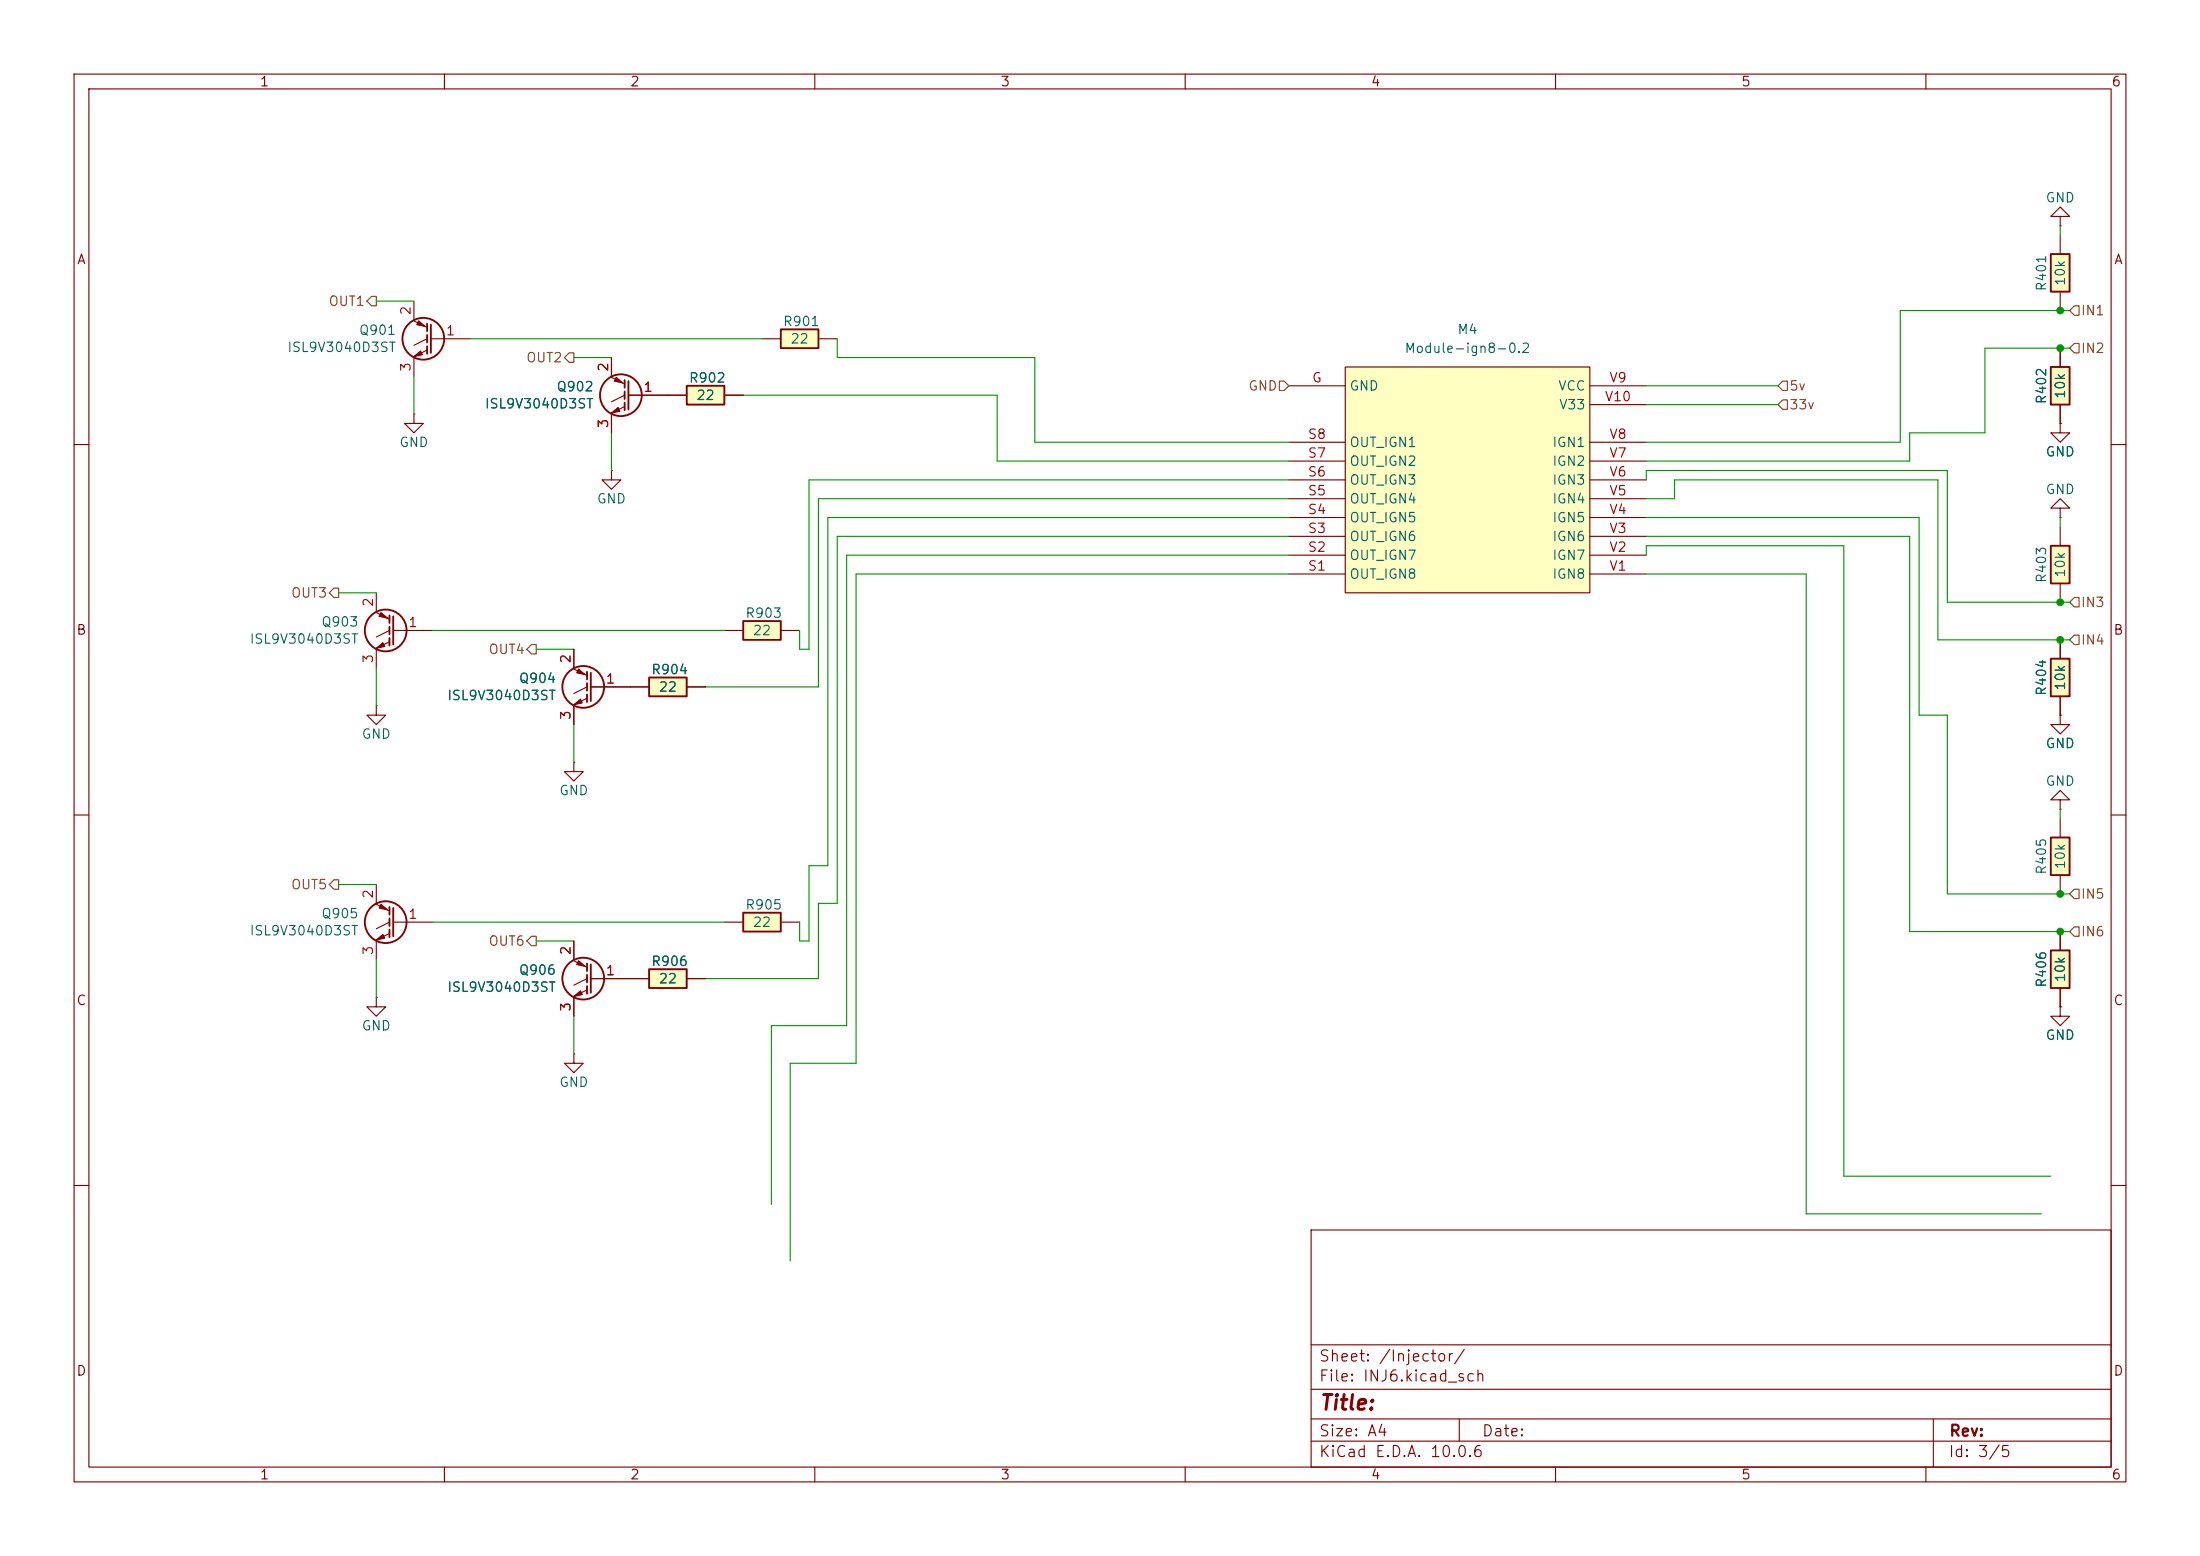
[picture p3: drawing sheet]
<svg xmlns="http://www.w3.org/2000/svg" width="297mm" height="210mm" viewBox="0 0 297 210" stroke-linecap="round" stroke-linejoin="round" font-family="sans-serif">
<g fill="none" stroke="#840000" stroke-width=".15">
<path d="M10 10h277v190h-277zM12 12h273v186h-273zM60 10v2M110 10v2M160 10v2M210 10v2M260 10v2M278.1 29.2h-1.2l1.2-1.3 1.3 1.3h-1.3v1.3M278.1 30.5h.1M10 60h2M285 60h2M50.8 95.3v1.2h1.3l-1.3 1.3-1.3-1.3h1.3"/>
<path d="M50.8 95.3h.1M50.8 82.7l1.8 .9M50.8 80v2.6M50.8 87.6v2.6M52.6 85.1l-1.8 .9M52.6 86.6l-1.8 .9M53.1 85.1h5.3M10 110h2M50.8 119.4v2.5M285 110h2M50.8 134.6v1.3h1.3l-1.3 1.3-1.3-1.3h1.3M50.8 134.6h.1"/>
<path d="M50.8 127v2.5M50.8 122l1.8 .9M52.6 124.5l-1.8 .8M52.6 126l-1.8 .9M53.1 124.5h5.3M77.5 129.7l1.7 .9M77.5 127v2.5M77.5 134.6v2.6M79.2 132.1l-1.7 .9M79.2 133.6l-1.7 .9M79.8 132.1h5.3M10 160h2"/>
<path d="M177 166h108v32h-108zM285 160h2M60 198v2M110 198v2M160 198v2M177 194.5h108M177 191.5h108M177 187.5h108M177 181.5h108M197 191.5v3M210 198v2M260 198v2"/>
<path d="M261 191.5v6.5"/>
</g>
<g fill="none" stroke="#840000" stroke-width=".25">
<path d="M52.6 83.1v1M52.6 84.6v1M52.6 86.1v1M53.1 83.2v3.8M52.6 122.4v1M52.6 124v1M52.6 125.5v1M53.1 122.6v3.8M79.2 130v1.1M79.2 131.6v1M79.2 133.1v1M79.8 130.2v3.8"/>
<circle cx="52.1" cy="85.1" r="2.82"/>
<circle cx="52.1" cy="124.5" r="2.82"/>
<circle cx="78.7" cy="132.1" r="2.82"/>
</g>
<g fill="#840000" stroke="#840000" stroke-width=".15">
<path d="M77.5 134.5l.9-.8 .2 .5z"/>
<path d="M78.1 129.7l.9 .7-1.1-.2z"/>
<path d="M50.8 87.5l.9-.8 .2 .5z"/>
<path d="M51.4 82.7l.9 .7-1.1-.2z"/>
<path d="M50.8 126.9l.9-.8 .2 .5z"/>
<path d="M51.4 122l.9 .8-1.1-.2z"/>
</g>
<path d="M181.6 49.5h33v30.5h-33z" fill="#ffffc2"/>
<g fill="none" stroke="#840000" stroke-width=".15">
<path d="M174 52.1h7.6M174 59.7h7.6M181.6 49.5h33v30.5h-33zM214.6 52.1h7.6M214.6 59.7h7.6M214.6 54.6h7.6M174 77.5h7.6M174 74.9h7.6M174 72.4h7.6M174 69.9h7.6M174 67.3h7.6M174 64.8h7.6"/>
<path d="M174 62.2h7.6M214.6 77.5h7.6M214.6 74.9h7.6M214.6 72.4h7.6M214.6 69.9h7.6M214.6 67.3h7.6M214.6 64.8h7.6M214.6 62.2h7.6"/>
</g>
<path d="M276.9 49.5h2.5v5.1h-2.5z" fill="#ffffc2"/>
<path d="M276.9 49.5h2.5v5.1h-2.5z" fill="none" stroke="#840000" stroke-width=".25"/>
<path d="M278.1 57.2v1.2h1.3l-1.3 1.3-1.2-1.3h1.2M278.1 57.2h.1M278.1 47v2.5M278.1 54.6v2.6" fill="none" stroke="#840000" stroke-width=".15"/>
<path d="M105.4 44.5h5.1v2.5h-5.1z" fill="#ffffc2"/>
<path d="M105.4 44.5h5.1v2.5h-5.1z" fill="none" stroke="#840000" stroke-width=".25"/>
<path d="M102.9 45.7h2.5M110.5 45.7h2.5" fill="none" stroke="#840000" stroke-width=".15"/>
<path d="M276.9 34.3h2.5v5.1h-2.5z" fill="#ffffc2"/>
<path d="M276.9 34.3h2.5v5.1h-2.5z" fill="none" stroke="#840000" stroke-width=".25"/>
<path d="M278.1 31.8v2.5M278.1 39.4v2.5M77.5 102.9v1.2h1.2l-1.2 1.3-1.3-1.3h1.3M77.5 102.9h.1" fill="none" stroke="#840000" stroke-width=".15"/>
<path d="M100.3 83.8h5.1v2.6h-5.1z" fill="#ffffc2"/>
<path d="M100.3 83.8h5.1v2.6h-5.1z" fill="none" stroke="#840000" stroke-width=".25"/>
<path d="M278.1 68.6h-1.2l1.2-1.3 1.3 1.3h-1.3v1.3M278.1 69.9h.1M97.8 85.1h2.5M105.4 85.1h2.5" fill="none" stroke="#840000" stroke-width=".15"/>
<path d="M276.9 73.7h2.5v5h-2.5z" fill="#ffffc2"/>
<path d="M276.9 73.7h2.5v5h-2.5z" fill="none" stroke="#840000" stroke-width=".25"/>
<path d="M278.1 71.1v2.6M278.1 78.7v2.6M278.1 135.9v1.3h1.3l-1.3 1.2-1.2-1.2h1.2M278.1 135.9h.1" fill="none" stroke="#840000" stroke-width=".15"/>
<path d="M276.9 113h2.5v5.1h-2.5z" fill="#ffffc2"/>
<path d="M276.9 113h2.5v5.1h-2.5z" fill="none" stroke="#840000" stroke-width=".25"/>
<path d="M278.1 96.5v1.3h1.3l-1.3 1.3-1.2-1.3h1.2M278.1 96.5h.1M278.1 110.5v2.5M278.1 118.1v2.6" fill="none" stroke="#840000" stroke-width=".15"/>
<path d="M276.9 88.9h2.5v5.1h-2.5z" fill="#ffffc2"/>
<path d="M276.9 88.9h2.5v5.1h-2.5z" fill="none" stroke="#840000" stroke-width=".25"/>
<path d="M278.1 86.4v2.5M278.1 94v2.5M278.1 108h-1.2l1.2-1.3 1.3 1.3h-1.3v1.2M278.1 109.2h.1" fill="none" stroke="#840000" stroke-width=".15"/>
<path d="M276.9 128.3h2.5v5.1h-2.5z" fill="#ffffc2"/>
<path d="M276.9 128.3h2.5v5.1h-2.5z" fill="none" stroke="#840000" stroke-width=".25"/>
<path d="M278.1 125.7v2.6M278.1 133.4v2.5" fill="none" stroke="#840000" stroke-width=".15"/>
<path d="M100.3 123.2h5.1v2.5h-5.1z" fill="#ffffc2"/>
<g fill="none" stroke="#840000" stroke-width=".25">
<path d="M57.7 43.7v1M57.7 45.2v1M57.7 46.7v1.1M58.2 43.8v3.8M100.3 123.2h5.1v2.5h-5.1z"/>
<circle cx="57.1" cy="45.7" r="2.82"/>
</g>
<path d="M55.9 43.3l1.8 .9M55.9 40.6v2.6M55.9 48.3v2.5M57.7 45.7l-1.8 .9M57.7 47.2l-1.8 .9M58.2 45.7h5.3M82.5 63.5v1.3h1.3l-1.3 1.2-1.2-1.2h1.2M82.5 63.5h.1M97.8 124.5h2.5M105.4 124.5h2.5" fill="none" stroke="#840000" stroke-width=".15"/>
<g fill="#840000" stroke="#840000" stroke-width=".15">
<path d="M55.9 48.1l.9-.7 .2 .5z"/>
<path d="M56.5 43.3l.9 .8-1.1-.3z"/>
</g>
<path d="M92.7 52.1h5.1v2.5h-5.1z" fill="#ffffc2"/>
<g fill="none" stroke="#840000" stroke-width=".25">
<path d="M84.3 51.3v1M84.3 52.8v1M84.3 54.4v1M84.8 51.4v3.8M92.7 52.1h5.1v2.5h-5.1z"/>
<circle cx="83.8" cy="53.3" r="2.82"/>
</g>
<path d="M82.5 50.9l1.8 .9M82.5 48.3v2.5M82.5 55.9v2.5M84.3 53.3l-1.8 .9M84.3 54.9l-1.8 .9M84.8 53.3h7.9M97.8 53.3h2.5" fill="none" stroke="#840000" stroke-width=".15"/>
<g fill="#840000" stroke="#840000" stroke-width=".15">
<path d="M82.5 55.8l.9-.8 .3 .5z"/>
<path d="M83.2 50.9l.9 .8-1.2-.3z"/>
</g>
<path d="M87.6 91.4h5.1v2.6h-5.1z" fill="#ffffc2"/>
<g fill="none" stroke="#840000" stroke-width=".25">
<path d="M79.2 90.7v1M79.2 92.2v1M79.2 93.7v1M79.8 90.8v3.8M87.6 91.4h5.1v2.6h-5.1z"/>
<circle cx="78.7" cy="92.7" r="2.82"/>
</g>
<path d="M55.9 55.9v1.3h1.2l-1.2 1.2-1.3-1.2h1.3M55.9 55.9h.1M77.5 90.3l1.7 .9M77.5 87.6v2.6M77.5 95.3v2.5M79.2 92.7l-1.7 .9M79.2 94.2l-1.7 .9M79.8 92.7h7.8M92.7 92.7h2.5M77.5 142.2v1.3h1.2l-1.2 1.3-1.3-1.3h1.3M77.5 142.2h.1" fill="none" stroke="#840000" stroke-width=".15"/>
<g fill="#840000" stroke="#840000" stroke-width=".15">
<path d="M77.5 95.1l.9-.7 .2 .5z"/>
<path d="M78.1 90.3l.9 .8-1.1-.3z"/>
</g>
<path d="M87.6 130.8h5.1v2.6h-5.1z" fill="#ffffc2"/>
<path d="M87.6 130.8h5.1v2.6h-5.1z" fill="none" stroke="#840000" stroke-width=".25"/>
<g fill="none" stroke="#840000" stroke-width=".15">
<path d="M82.5 48.3v2.5M82.5 55.9v2.5M84.8 53.3h7.9M97.8 53.3h2.5M278.1 57.2h.1M278.1 47v2.5M278.1 54.6v2.6M77.5 87.6v2.6M77.5 95.3v2.5M79.8 92.7h7.8M92.7 92.7h2.5M278.1 96.5h.1"/>
<path d="M278.1 86.4v2.5M278.1 94v2.5M77.5 127v2.5M77.5 134.6v2.6M79.8 132.1h7.8M92.7 132.1h2.5M278.1 135.9h.1M278.1 125.7v2.6M278.1 133.4v2.5"/>
</g>
<g fill="none" stroke="#725600" stroke-width=".15">
<path d="M50.2 40h.6v1.3h-.6l-.7-.7zM76.8 47.6h.7v1.3h-.7l-.6-.6zM172.7 51.4h.7l.6 .7-.6 .6h-.7zM240.7 54h.6v1.2h-.6l-.7-.6zM240.7 51.4h.6v1.3h-.6l-.7-.6zM280 41.3h.7v1.2h-.7l-.6-.6zM280 46.4h.7v1.2h-.7l-.6-.6zM44.4 80l.7-.6h.6v1.2h-.6zM71.8 87h.6v1.3h-.6l-.7-.7zM280 85.7h.7v1.3h-.7l-.6-.6zM280 80.6h.7v1.3h-.7l-.6-.6zM45.1 118.7h.6v1.3h-.6l-.7-.6z"/>
<path d="M71.8 126.4h.6v1.2h-.6l-.7-.6zM280 120h.7v1.3h-.7l-.6-.6zM280 125.1h.7v1.3h-.7l-.6-.7z"/>
</g>
<g fill="none" stroke="#009600" stroke-width=".15">
<path d="M278.1 30.5v1.3M50.8 40.6h5.1M55.9 50.8v5.1M63.5 45.7h39.4M77.5 48.3h5M82.5 58.4v5.1M100.3 53.3h34.3v8.9h39.4M113 45.7v2.6h26.7v11.4h34.3M222.2 54.6h17.8M222.2 52.1h17.8M279.4 47h-11.4v11.4h-10.2v3.8h-35.6M279.4 41.9h-22.9v17.8h-34.3"/>
<path d="M174 64.8h-64.8v22.8h-1.3v-2.5M174 67.3h-63.5v25.4h-15.3M174 72.4h-61v49.5h-2.5v10.2h-15.3M174 69.9h-62.2v46.9h-2.6v10.2h-1.3v-2.5M174 74.9h-59.7v63.5h-10.2v24.2M174 77.5h-58.4v66h-8.9v26.7M222.2 72.4h35.6v53.3h21.6M222.2 77.5h21.6v86.3h31.8M222.2 64.8v-1.3h40.7v17.8h16.5M222.2 74.9v-1.2h26.7v85.1h28M222.2 67.3h3.9v-2.5h35.5v21.6h17.8M222.2 69.9h36.9v26.6h3.8v24.2h16.5"/>
<path d="M278.1 69.9v1.2M45.7 80h5.1M50.8 90.2v5.1M58.4 85.1h39.4M72.4 87.6h5.1M77.5 97.8v5.1M45.7 119.4h5.1M278.1 109.2v1.3M50.8 129.5v5.1M58.4 124.5h39.4M72.4 127h5.1M77.5 137.2v5"/>
</g>
<g fill="#009600" stroke="#009600" stroke-width=".14">
<circle cx="278.1" cy="47" r=".46"/>
<circle cx="278.1" cy="41.9" r=".46"/>
<circle cx="278.1" cy="120.7" r=".46"/>
<circle cx="278.1" cy="125.7" r=".46"/>
<circle cx="278.1" cy="86.4" r=".46"/>
<circle cx="278.1" cy="81.3" r=".46"/>
</g>
<text font-size="2" fill="#840000" x="178" y="190.8">Title:</text>
<g font-size="1.5" fill="#840000">
<text x="178" y="184.1">Sheet: /Injector/</text>
<text x="178" y="186.8">File: INJ6.kicad_sch</text>
<text x="178" y="197">KiCad E.D.A. 10.0.6</text>
<text x="178" y="194.2">Size: A4</text>
<text x="200" y="194.2">Date:</text>
<text x="263" y="197">Id: 3/5</text>
<text x="263" y="194.2">Rev:</text>
</g>
<g font-size="1.3" fill="#840000">
<text x="35" y="12">1</text>
<text x="85" y="12">2</text>
<text x="135" y="12">3</text>
<text x="185" y="12">4</text>
<text x="235" y="12">5</text>
<text x="285" y="12">6</text>
<text x="10.3" y="36">A</text>
<text x="285.3" y="36">A</text>
<text x="10.2" y="86">B</text>
<text x="285.2" y="86">B</text>
<text x="10.2" y="136">C</text>
<text x="285.2" y="136">C</text>
<text x="10.2" y="186">D</text>
<text x="285.2" y="186">D</text>
<text x="35" y="200">1</text>
<text x="85" y="200">2</text>
<text x="135" y="200">3</text>
<text x="185" y="200">4</text>
<text x="235" y="200">5</text>
<text x="285" y="200">6</text>
</g>
<g font-size="1.3" fill="#006464">
<text x="276.1" y="27.6">GND</text>
<text x="276.6" y="39.4" transform="rotate(-90 276.6 39.4)">R401</text>
<text x="279.1" y="38.7" transform="rotate(-90 279.1 38.7)">10k</text>
<text x="38.7" y="47.8">ISL9V3040D3ST</text>
<text x="48.4" y="45.5">Q901</text>
<text x="105.6" y="44.3">R901</text>
<text x="106.6" y="46.7">22</text>
<text x="189.5" y="48">Module-ign8-0.2</text>
<text x="196.7" y="45.4">M4</text>
<text x="75" y="53.1">Q902</text>
<text x="92.9" y="52">R902</text>
<text x="182.1" y="53">GND</text>
<text x="210.3" y="53">VCC</text>
<text x="279.1" y="53.9" transform="rotate(-90 279.1 53.9)">10k</text>
<text x="65.4" y="55.4">ISL9V3040D3ST</text>
<text x="93.9" y="54.3">22</text>
<text x="210.4" y="55.6">V33</text>
<text x="276.6" y="54.6" transform="rotate(-90 276.6 54.6)">R402</text>
<text x="53.8" y="60.7">GND</text>
<text x="182.1" y="65.7">OUT_IGN3</text>
<text x="182.1" y="63.2">OUT_IGN2</text>
<text x="182.1" y="60.7">OUT_IGN1</text>
<text x="209.5" y="65.7">IGN3</text>
<text x="209.5" y="63.2">IGN2</text>
<text x="209.5" y="60.7">IGN1</text>
<text x="276.1" y="61.9">GND</text>
<text x="80.5" y="68.3">GND</text>
<text x="182.1" y="70.8">OUT_IGN5</text>
<text x="182.1" y="68.3">OUT_IGN4</text>
<text x="209.5" y="70.8">IGN5</text>
<text x="209.5" y="68.3">IGN4</text>
<text x="276.1" y="67">GND</text>
<text x="182.1" y="75.9">OUT_IGN7</text>
<text x="182.1" y="73.4">OUT_IGN6</text>
<text x="209.5" y="75.9">IGN7</text>
<text x="209.5" y="73.4">IGN6</text>
<text x="100.5" y="83.7">R903</text>
<text x="182.1" y="78.4">OUT_IGN8</text>
<text x="209.5" y="78.4">IGN8</text>
<text x="276.6" y="78.8" transform="rotate(-90 276.6 78.8)">R403</text>
<text x="279.1" y="78.1" transform="rotate(-90 279.1 78.1)">10k</text>
<text x="33.6" y="87.2">ISL9V3040D3ST</text>
<text x="43.3" y="84.9">Q903</text>
<text x="101.5" y="86.1">22</text>
<text x="60.3" y="94.8">ISL9V3040D3ST</text>
<text x="70" y="92.5">Q904</text>
<text x="87.8" y="91.3">R904</text>
<text x="88.8" y="93.7">22</text>
<text x="276.6" y="94" transform="rotate(-90 276.6 94)">R404</text>
<text x="279.1" y="93.3" transform="rotate(-90 279.1 93.3)">10k</text>
<text x="48.7" y="100">GND</text>
<text x="276.1" y="101.3">GND</text>
<text x="75.4" y="107.6">GND</text>
<text x="276.1" y="106.4">GND</text>
<text x="276.6" y="118.1" transform="rotate(-90 276.6 118.1)">R405</text>
<text x="279.1" y="117.4" transform="rotate(-90 279.1 117.4)">10k</text>
<text x="43.3" y="124.3">Q905</text>
<text x="100.5" y="123.1">R905</text>
<text x="101.5" y="125.4">22</text>
<text x="33.6" y="126.6">ISL9V3040D3ST</text>
<text x="70" y="131.9">Q906</text>
<text x="87.8" y="130.7">R906</text>
<text x="60.3" y="134.2">ISL9V3040D3ST</text>
<text x="88.8" y="133">22</text>
<text x="276.6" y="133.4" transform="rotate(-90 276.6 133.4)">R406</text>
<text x="279.1" y="132.7" transform="rotate(-90 279.1 132.7)">10k</text>
<text x="48.7" y="139.4">GND</text>
<text x="276.1" y="140.7">GND</text>
<text x="75.4" y="147">GND</text>
</g>
<g font-size="1.3" fill="#725600">
<text x="44.3" y="41.6">OUT1</text>
<text x="280.8" y="42.9">IN1</text>
<text x="280.8" y="48">IN2</text>
<text x="70.9" y="49.2">OUT2</text>
<text x="168.4" y="53">GND</text>
<text x="241.5" y="53">5v</text>
<text x="241.5" y="55.6">33v</text>
<text x="39.2" y="81">OUT3</text>
<text x="280.8" y="82.2">IN3</text>
<text x="65.9" y="88.6">OUT4</text>
<text x="280.8" y="87.3">IN4</text>
<text x="39.2" y="120.3">OUT5</text>
<text x="280.8" y="121.6">IN5</text>
<text x="65.9" y="128">OUT6</text>
<text x="280.8" y="126.7">IN6</text>
</g>
<g font-size="1.3" fill="#a90000">
<text x="55.7" y="42.6" transform="rotate(-90 55.7 42.6)">2</text>
<text x="60.1" y="45.6">1</text>
<text x="55.7" y="50.3" transform="rotate(-90 55.7 50.3)">3</text>
<text x="82.4" y="50.3" transform="rotate(-90 82.4 50.3)">2</text>
<text x="86.8" y="53.2">1</text>
<text x="177" y="51.9">G</text>
<text x="217.2" y="51.9">V9</text>
<text x="82.4" y="57.9" transform="rotate(-90 82.4 57.9)">3</text>
<text x="176.5" y="59.6">S8</text>
<text x="216.6" y="54.5">V10</text>
<text x="217.2" y="59.6">V8</text>
<text x="176.5" y="64.6">S6</text>
<text x="176.5" y="62.1">S7</text>
<text x="217.2" y="64.6">V6</text>
<text x="217.2" y="62.1">V7</text>
<text x="176.5" y="69.7">S4</text>
<text x="176.5" y="67.2">S5</text>
<text x="217.2" y="69.7">V4</text>
<text x="217.2" y="67.2">V5</text>
<text x="176.5" y="77.3">S1</text>
<text x="176.5" y="74.8">S2</text>
<text x="176.5" y="72.3">S3</text>
<text x="217.2" y="77.3">V1</text>
<text x="217.2" y="74.8">V2</text>
<text x="217.2" y="72.3">V3</text>
<text x="50.7" y="82" transform="rotate(-90 50.7 82)">2</text>
<text x="50.7" y="89.6" transform="rotate(-90 50.7 89.6)">3</text>
<text x="55" y="85">1</text>
<text x="77.3" y="89.6" transform="rotate(-90 77.3 89.6)">2</text>
<text x="81.7" y="92.6">1</text>
<text x="77.3" y="97.3" transform="rotate(-90 77.3 97.3)">3</text>
<text x="50.7" y="121.4" transform="rotate(-90 50.7 121.4)">2</text>
<text x="55" y="124.3">1</text>
<text x="50.7" y="129" transform="rotate(-90 50.7 129)">3</text>
<text x="77.3" y="129" transform="rotate(-90 77.3 129)">2</text>
<text x="81.7" y="131.9">1</text>
<text x="77.3" y="136.6" transform="rotate(-90 77.3 136.6)">3</text>
</g>
</svg>
